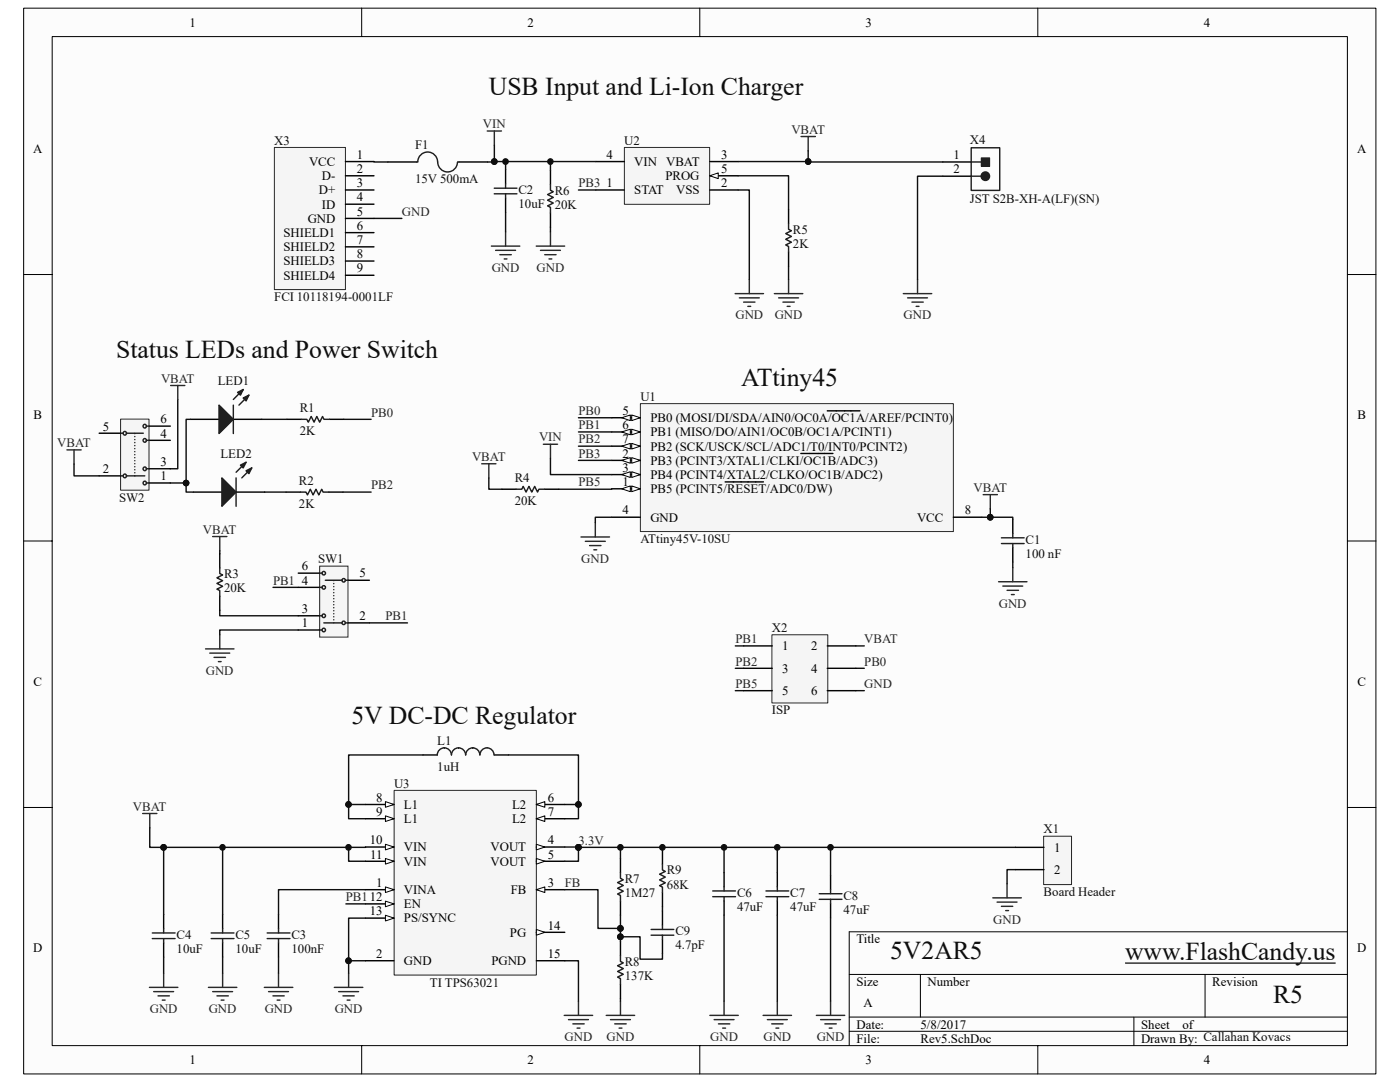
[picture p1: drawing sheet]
<svg xmlns="http://www.w3.org/2000/svg" width="279mm" height="216mm" viewBox="0 0 279 216" stroke-linecap="round" stroke-linejoin="round" font-family="sans-serif">
<path d="M4.7 1.7h269.9v212.6h-269.9z" fill="#fcfcfc"/>
<path d="M4.7 1.6h269.9v212.7h-269.9z" fill="none" stroke="#000" stroke-width=".2"/>
<path d="M10.4 7.3h258.5v201.3h-258.5z" fill="#fcfcfc"/>
<g fill="none" stroke="#000" stroke-width=".2">
<path d="M10.4 7.3h258.5v201.3h-258.5zM72.2 1.6v5.7M139.7 1.6v5.7M207.1 1.6v5.7M4.7 54.8h5.7M268.9 54.8h5.7M4.7 107.9h5.7M268.9 107.9h5.7M4.7 161.1h5.7M268.9 161.1h5.7M169.5 194.4h99.4M183.7 194.4v8.5"/>
<path d="M240.5 194.4v8.5M268.9 185.9h-99.4v22.7M72.2 208.6v5.7M139.7 208.6v5.7M169.5 202.9h99.4M169.5 205.8h99.4M207.1 208.6v5.7M226.3 202.9v5.7"/>
</g>
<path d="M127.8 80.6h62.5v25.5h-62.5z" fill="#f5f5f5"/>
<path d="M127.8 80.5h62.5v25.6h-62.5z" fill="none" stroke="#262626" stroke-width=".2"/>
<path d="M122.1 97.5h5.7" fill="none" stroke="#000" stroke-width=".28"/>
<g fill="#fcfcfc" stroke="#000" stroke-width=".2">
<path d="M126.1 97l1.7 .5-1.7 .6z"/>
<path d="M124.1 97.5l1.7-.5v1.1z"/>
</g>
<path d="M122.1 91.9h5.7M144.7 96.2h7.7" fill="none" stroke="#000" stroke-width=".28"/>
<g fill="#fcfcfc" stroke="#000" stroke-width=".2">
<path d="M126.1 91.3l1.7 .6-1.7 .5z"/>
<path d="M124.1 91.9l1.7-.6v1.1z"/>
</g>
<path d="M122.1 94.7h5.7M159.8 90.5h6.4" fill="none" stroke="#000" stroke-width=".28"/>
<g fill="#fcfcfc" stroke="#000" stroke-width=".2">
<path d="M126.1 94.1l1.7 .6-1.7 .6z"/>
<path d="M124.1 94.7l1.7-.6v1.2z"/>
</g>
<path d="M122.1 83.4h5.7M122.1 103.2h5.7" fill="none" stroke="#000" stroke-width=".28"/>
<g fill="#fcfcfc" stroke="#000" stroke-width=".2">
<path d="M126.1 82.8l1.7 .6-1.7 .5z"/>
<path d="M124.1 83.4l1.7-.6v1.1z"/>
</g>
<path d="M122.1 86.2h5.7M165.1 82h6.5" fill="none" stroke="#000" stroke-width=".28"/>
<g fill="#fcfcfc" stroke="#000" stroke-width=".2">
<path d="M126.1 85.6l1.7 .6-1.7 .6z"/>
<path d="M124.1 86.2l1.7-.6v1.2z"/>
</g>
<path d="M122.1 89h5.7" fill="none" stroke="#000" stroke-width=".28"/>
<g fill="#fcfcfc" stroke="#000" stroke-width=".2">
<path d="M126.1 88.5l1.7 .5-1.7 .6z"/>
<path d="M124.1 89l1.7-.5v1.1z"/>
</g>
<path d="M57.1 98.2h2.8M57.3 83.7h2.8M65.6 98.2h2.9M65.8 83.7h2.8M190.3 103.2h5.7M202.1 103.6v2.9M202.1 109.3v2.8" fill="none" stroke="#000" stroke-width=".28"/>
<path d="M59.9 98.2h1.2l.3 .6 .5-1.2 .6 1.2 .6-1.2 .5 1.2 .6-1.2 .3 .6h1.1M60.1 83.7h1.1l.3 .5 .6-1.1 .6 1.1 .5-1.1 .6 1.1 .6-1.1 .2 .6h1.2M199.9 107.3h4.5M199.9 108.5h4.5M202.1 106.5v.8M202.1 108.5v.8" fill="none" stroke="#1c1c1c" stroke-width=".28"/>
<g fill="none" stroke="#262626" stroke-width=".28">
<path d="M196.2 98.7h2.9M197.6 98.7v2.8M42.4 107.1h2.9M43.9 107.1v2.8M116 107.1h5.6M116.8 108h4M117.7 108.9h2.2M118.5 109.7h.6M118.8 104.3v2.8M199.3 116.1h5.7M200.1 116.9h4M201 117.8h2.3"/>
<path d="M201.8 118.6h.6M202.1 113.2v2.9M41 129.5h5.7M41.9 130.3h3.9M42.7 131.2h2.3M43.6 132h.5M43.9 126.6v2.9"/>
</g>
<g fill="none" stroke="#0e0e0e" stroke-width=".28">
<path d="M74.6 43.6h5.6M52.2 83.7h5.1M52.8 98.2h4.3M68.5 98.2h5.6M68.6 83.7h5.5M115.4 83.4h6.7M115.4 86.2h6.7M115.4 89h6.7M115.4 91.9h6.7M122.1 103.2h-3.3v1.1M197.6 101.5v1.7h-1.6M197.6 103.2h4.5v.4"/>
<path d="M202.1 112.1v1.1M146.7 128.9h1.7M146.7 133.3h1.7M146.7 137.8h1.7M170.8 128.9h1.7M170.8 133.3h1.7M170.8 137.8h1.7"/>
</g>
<circle cx="197.6" cy="103.2" r=".57" fill="#0e0e0e" stroke="#0e0e0e" stroke-width=".2"/>
<path d="M124.6 29.4h17v11.4h-17z" fill="#f5f5f5"/>
<path d="M124.6 29.4h17v11.4h-17z" fill="none" stroke="#262626" stroke-width=".2"/>
<path d="M118.9 32.2h5.7M118.9 37.9h5.7M141.6 32.2h5.7M141.6 35.1h5.7" fill="none" stroke="#000" stroke-width=".28"/>
<path d="M141.6 35.1l1.7-.6v1.1z" fill="#fcfcfc" stroke="#000" stroke-width=".2"/>
<g fill="none" stroke="#000" stroke-width=".28">
<path d="M141.6 37.9h5.7M38 83.7h5.7M38.6 98.2h5.7M46.6 83.7h5.6M47.1 98.2h5.7M84.4 150.6h2.9M98.6 150.6h2.9M32.7 182.5v2.8M32.7 188.1v2.9M44.4 182.5v2.8M44.4 188.1v2.9M55.6 182.5v2.8"/>
<path d="M55.6 188.1v2.9"/>
</g>
<g fill="none" stroke="#0e0e0e" stroke-width=".28">
<path d="M115.4 37.9h3.5M147.3 37.9h2.2v17.9M161.3 30.1v2.1M100.9 42.4v3.9M109.9 91.5v3.2h12.2M84.4 150.6h-14.8v9.9h3.3M101.5 150.6h13.9v9.9h-2.7M29.9 165.2v3.9h2.8M44.4 169.1v13.4M69.6 160.5v2.9h3.3M69.6 169.1v2.8h3.3M72.9 177.5h-17.3v5"/>
<path d="M72.9 169l-40.2 .1v13.4M115.4 160.5v2.9h-2.7M202.7 173.5h-1.7v2.8M32.7 191v3.2M44.4 191v3.2M55.6 191v3.2M69 180.4h3.9M72.9 191.7h-3.3v2.5M72.9 183.2h-3.3v8.5M112.7 191.7h2.7v8.1"/>
</g>
<g fill="none" stroke="#262626" stroke-width=".28">
<path d="M97.2 26.1h2.9M98.7 26.1v2.9M159.9 27.2h2.8M161.3 27.2v2.9M98.1 49.1h5.6M98.9 50h4M99.8 50.8h2.2M100.6 51.7h.6M100.9 46.3v2.8M146.7 58.6h5.7M147.6 59.4h3.9M149.5 55.8v2.8"/>
<path d="M154.5 58.6h5.7M155.4 59.4h4M157.4 55.8v2.8M180.3 58.6h5.6M181.1 59.4h4M183.1 55.8v2.8M148.4 60.3h2.3M149.2 61.1h.6M156.3 60.3h2.2M157.1 61.1h.6M182 60.3h2.3M182.8 61.1h.6"/>
<path d="M108.4 88.6h2.9M109.9 88.6v2.9M28.5 162.3h2.8M29.9 162.3v2.9M198.1 179.2h5.7M201 176.3v2.9M29.8 197h5.7M30.7 197.9h3.9M31.5 198.7h2.3M32.4 199.6h.6M32.7 194.2v2.8M41.6 197h5.7"/>
<path d="M42.4 197.9h4M43.3 198.7h2.3M44.1 199.6h.6M44.4 194.2v2.8M52.7 197h5.7M53.6 197.9h4M54.5 198.7h2.2M55.3 199.6h.6M55.6 194.2v2.8M66.7 197h5.7M67.6 197.9h4M68.4 198.7h2.3"/>
<path d="M69.3 199.6h.5M69.6 194.2v2.8M115.4 199.8v2.8M144.5 199.8v2.8M199 180h4M199.9 180.8h2.2M200.7 181.7h.6M112.6 202.6h5.7M113.5 203.5h3.9M114.3 204.3h2.3M115.2 205.1h.5M141.7 202.6h5.6"/>
<path d="M142.5 203.5h4M143.4 204.3h2.2M144.2 205.1h.6"/>
</g>
<g fill="#0e0e0e" stroke="#0e0e0e" stroke-width=".2">
<circle cx="115.4" cy="169.1" r=".57"/>
<circle cx="69.5" cy="191.7" r=".56"/>
<circle cx="69.5" cy="160.5" r=".56"/>
<circle cx="115.4" cy="160.5" r=".56"/>
<circle cx="44.4" cy="169.1" r=".56"/>
<circle cx="32.6" cy="169.1" r=".57"/>
<circle cx="69.5" cy="169.1" r=".56"/>
<circle cx="161.3" cy="32.2" r=".56"/>
</g>
<g fill="none" stroke="#1c1c1c" stroke-width=".28">
<path d="M48.5 77.7l-1.9 2M49.7 78.8l-2 2M46.6 80.8v5.7M47.1 95.4v5.6M49.1 92.2l-2 2M50.2 93.4l-1.9 2M92.9 150.6a1.43 1.43 0 0 0-1.4-1.4 1.44 1.44 0 0 0-1.4 1.4 1.44 1.44 0 0 0-1.4-1.4 1.41 1.41 0 0 0-1.4 1.4M95.8 150.6a1.43 1.43 0 0 0-1.4-1.4 1.42 1.42 0 0 0-1.5 1.4M98.6 150.6a1.41 1.41 0 0 0-1.4-1.4 1.41 1.41 0 0 0-1.4 1.4M30.4 186.2h4.5M30.4 187.3h4.5M32.7 185.3v.9"/>
<path d="M32.7 187.3v.8M42.1 186.2h4.6M42.1 187.3h4.6M44.4 185.3v.9M44.4 187.3v.8M53.3 187.3h4.6M53.3 186.2h4.6M55.6 185.3v.9M55.6 187.3v.8"/>
</g>
<g fill="#1c1c1c" stroke="#1c1c1c" stroke-width=".28">
<path d="M43.7 80.8l2.9 2.9-2.9 2.8z"/>
<path d="M48.5 79.4l1.2-.6-.6 1.2z"/>
<path d="M47.4 78.3l1.1-.6-.5 1.1z"/>
<path d="M44.3 95.4l2.8 2.8-2.8 2.8z"/>
<path d="M49.1 93.9l1.1-.5-.5 1.1z"/>
<path d="M48 92.8l1.1-.6-.6 1.2z"/>
</g>
<path d="M54.8 29.4h14.1v28.4h-14.1z" fill="#f5f5f5"/>
<path d="M54.8 29.4h14.1v28.4h-14.1z" fill="none" stroke="#262626" stroke-width=".2"/>
<g fill="none" stroke="#000" stroke-width=".28">
<path d="M68.9 32.2h5.7M68.9 35.1h5.7M68.9 37.9h5.7M77.4 32.3h5.7M91.6 32.3h5.7M100.9 33.8v2.9M100.9 39.5v2.9M68.9 40.7h5.7M68.9 43.6h5.7M68.9 46.4h5.7M68.9 49.3h5.7M68.9 52.1h5.7"/>
<path d="M68.9 54.9h5.7"/>
</g>
<path d="M107 49.1h5.7M107.9 50h3.9M108.7 50.8h2.3M109.6 51.7h.5M109.9 46.3v2.8M13.4 89.8h2.8M14.8 89.8v2.8M96.1 92.5h2.9M97.6 92.5v2.9" fill="none" stroke="#262626" stroke-width=".28"/>
<path d="M83.1 32.3h.3M83.4 32.3a1.98 1.98 0 0 1 2-2 1.98 1.98 0 0 1 1.9 2M87.4 32.3a1.97 1.97 0 0 0 1.9 2 1.97 1.97 0 0 0 2-1.9M91.3 32.3h.3M98.6 38.7h4.6M98.6 37.5h4.6M100.9 36.7v.8M100.9 38.7v.8" fill="none" stroke="#1c1c1c" stroke-width=".28"/>
<path d="M74.6 32.2l2.8 .1M98.7 29v3.2h20.2M98.7 32.2l-1.4 .1M100.9 32.2v1.6M109.9 45.3v1M97.6 95.4v2.2h2.6M122.1 97.5l-10.6 .1M43.9 109.9v.6M43.9 121.8v1.1h15.6M59.5 125.7h-15.6v.9" fill="none" stroke="#0e0e0e" stroke-width=".28"/>
<g fill="#0e0e0e" stroke="#0e0e0e" stroke-width=".2">
<circle cx="98.6" cy="32.2" r=".57"/>
<circle cx="100.9" cy="32.2" r=".57"/>
</g>
<path d="M78.7 157.7h28.3v36.9h-28.3z" fill="#f5f5f5"/>
<path d="M78.7 157.7h28.3v36.9h-28.3z" fill="none" stroke="#262626" stroke-width=".2"/>
<path d="M72.9 160.5h5.7" fill="none" stroke="#000" stroke-width=".28"/>
<path d="M76.9 160l1.7 .5-1.7 .6z" fill="#fcfcfc" stroke="#000" stroke-width=".2"/>
<path d="M72.9 163.4h5.7" fill="none" stroke="#000" stroke-width=".28"/>
<path d="M76.9 162.8l1.7 .6-1.7 .5z" fill="#fcfcfc" stroke="#000" stroke-width=".2"/>
<path d="M72.9 177.5h5.7" fill="none" stroke="#000" stroke-width=".28"/>
<path d="M76.9 177l1.7 .5-1.7 .6z" fill="#fcfcfc" stroke="#000" stroke-width=".2"/>
<path d="M72.9 180.4h5.7" fill="none" stroke="#000" stroke-width=".28"/>
<path d="M76.9 179.8l1.7 .6-1.7 .5z" fill="#fcfcfc" stroke="#000" stroke-width=".2"/>
<path d="M72.9 183.2h5.7" fill="none" stroke="#000" stroke-width=".28"/>
<path d="M76.9 182.6l1.7 .6-1.7 .6z" fill="#fcfcfc" stroke="#000" stroke-width=".2"/>
<path d="M107 160.5h5.7M72.9 191.7h5.7" fill="none" stroke="#000" stroke-width=".28"/>
<path d="M107 160.5l1.7-.5v1.1z" fill="#fcfcfc" stroke="#000" stroke-width=".2"/>
<path d="M107 163.4h5.7" fill="none" stroke="#000" stroke-width=".28"/>
<path d="M107 163.4l1.7-.6v1.1z" fill="#fcfcfc" stroke="#000" stroke-width=".2"/>
<path d="M107 169h5.7" fill="none" stroke="#000" stroke-width=".28"/>
<path d="M107 168.5l1.7 .5-1.7 .6z" fill="#fcfcfc" stroke="#000" stroke-width=".2"/>
<path d="M107 171.9h5.7" fill="none" stroke="#000" stroke-width=".28"/>
<path d="M107 171.3l1.7 .6-1.7 .5z" fill="#fcfcfc" stroke="#000" stroke-width=".2"/>
<path d="M72.9 169h5.7" fill="none" stroke="#000" stroke-width=".28"/>
<path d="M76.9 168.5l1.7 .5-1.7 .6z" fill="#fcfcfc" stroke="#000" stroke-width=".2"/>
<path d="M72.9 171.9h5.7" fill="none" stroke="#000" stroke-width=".28"/>
<path d="M76.9 171.3l1.7 .6-1.7 .5z" fill="#fcfcfc" stroke="#000" stroke-width=".2"/>
<path d="M107 177.5h5.7" fill="none" stroke="#000" stroke-width=".28"/>
<path d="M107 177.5l1.7-.5v1.1z" fill="#fcfcfc" stroke="#000" stroke-width=".2"/>
<path d="M107 191.7h5.7M107 186h5.7" fill="none" stroke="#000" stroke-width=".28"/>
<path d="M107 185.5l1.7 .5-1.7 .6z" fill="#fcfcfc" stroke="#000" stroke-width=".2"/>
<g fill="none" stroke="#262626" stroke-width=".28">
<path d="M34.1 76.9h2.8M35.5 76.9v2.9M123.8 199.8v2.8M155.1 199.8v2.8M165.8 199.8v2.8M121 202.6h5.7M121.8 203.5h4M122.7 204.3h2.3M123.5 205.1h.6M152.3 202.6h5.7M153.1 203.5h4M154 204.3h2.3"/>
<path d="M154.9 205.1h.5M162.9 202.6h5.7M163.8 203.5h3.9M164.6 204.3h2.3M165.5 205.1h.6"/>
</g>
<path d="M109.9 32.2v1.8M157.4 53.1v2.7M35.5 79.8v13.7h-1.5M14.8 92.6v2.4h5M34 96.4h3.1v1.8h1.5M38 83.7h-.9v12.7M112.7 169l2.7 .1M202.7 169.1h-87.3v2.8h-2.7M123.8 199.2v.6M144.5 182.6v17.2M155.1 182.6v17.2M165.8 183.2v16.6" fill="none" stroke="#0e0e0e" stroke-width=".28"/>
<g fill="none" stroke="#000" stroke-width=".28">
<path d="M109.9 34v2.8M109.9 42.5v2.8M100.2 97.6h2.8M108.7 97.6h2.8M43.9 110.5v2.8M43.9 119v2.8M144.5 174.1v2.8M144.5 179.8v2.8M155.1 174.1v2.8M155.1 179.8v2.8M165.8 174.6v2.9M123.8 187.9v2.8"/>
<path d="M123.8 196.4v2.8M165.8 180.3v2.9"/>
</g>
<g fill="none" stroke="#1c1c1c" stroke-width=".28">
<path d="M109.9 36.8v1.2l.5 .2-1.1 .6 1.1 .6-1.1 .5 1.1 .6-1.1 .6 .6 .3v1.1M103 97.6h1.1l.3-.6 .6 1.2 .6-1.2 .5 1.2 .6-1.2 .6 1.2 .2-.6h1.2M43.9 113.3v1.1l.5 .3-1.1 .6 1.1 .6-1.1 .5 1.1 .6-1.1 .6 .6 .2v1.2M142.2 178.9h4.6M142.2 177.8h4.6M144.5 176.9v.9M144.5 178.9v.9M152.9 178.9h4.5M152.9 177.8h4.5M155.1 176.9v.9M155.1 178.9v.9M163.5 179.5h4.5"/>
<path d="M163.5 178.3h4.5M165.8 177.5v.8M165.8 179.5v.8M123.8 190.7v1.2l.6 .2-1.1 .6 1.1 .6-1.1 .5 1.1 .6-1.1 .6 .5 .3v1.1"/>
</g>
<g fill="#0e0e0e" stroke="#0e0e0e" stroke-width=".2">
<circle cx="115.4" cy="169.1" r=".57"/>
<circle cx="109.8" cy="32.2" r=".56"/>
<circle cx="37.1" cy="96.4" r=".56"/>
</g>
<path d="M154.1 126.7h11.1v13.6h-11.1z" fill="#f5f5f5"/>
<path d="M154.1 126.7h11.1v13.6h-11.1z" fill="none" stroke="#262626" stroke-width=".2"/>
<path d="M148.4 128.9h5.7M148.4 133.3h5.7M148.4 137.8h5.7M165.1 128.9h5.7M165.1 133.3h5.7M165.1 137.8h5.7" fill="none" stroke="#000" stroke-width=".28"/>
<path d="M208.3 166.9h5.5v9.6h-5.5z" fill="#f5f5f5"/>
<path d="M208.3 166.9h5.5v9.6h-5.5z" fill="none" stroke="#262626" stroke-width=".2"/>
<path d="M157.4 41.8v2.8M157.4 50.3v2.8M132.2 169.6v2.9M132.2 178.1v2.9M202.7 169.1h5.6M202.7 173.5h5.6M132.2 181.8v2.8M132.2 187.5v2.8" fill="none" stroke="#000" stroke-width=".28"/>
<path d="M147.3 35.1h10.1v6.7M54.5 117.2h5M73.7 124.3h7.6M132.2 169.1v.5M144.5 169.1v5M155.1 169.1v5M165.8 169.1v5.5M132.2 181v.8" fill="none" stroke="#0e0e0e" stroke-width=".28"/>
<path d="M157.4 44.6v1.2l.5 .2-1.1 .6 1.1 .6-1.1 .6 1.1 .5-1.1 .6 .6 .3v1.1M132.2 172.5v1.1l.6 .3-1.2 .5 1.2 .6-1.2 .6 1.2 .5-1.2 .6 .6 .3v1.1M129.9 186.6h4.6M129.9 185.5h4.6M132.2 184.6v.9M132.2 186.6v.9" fill="none" stroke="#1c1c1c" stroke-width=".28"/>
<g fill="#0e0e0e" stroke="#0e0e0e" stroke-width=".2">
<circle cx="165.7" cy="169.1" r=".57"/>
<circle cx="155.1" cy="169.1" r=".57"/>
<circle cx="144.5" cy="169.1" r=".57"/>
<circle cx="132.2" cy="169.1" r=".57"/>
</g>
<path d="M224.5 192.2h42.1" fill="none" stroke="#0e0e0e" stroke-width=".25"/>
<path d="M63.8 113h5.6v14.1h-5.6z" fill="#f5f5f5"/>
<path d="M63.8 113h5.6v14.1h-5.6z" fill="none" stroke="#262626" stroke-width=".2"/>
<g fill="none" stroke="#1c1c1c" stroke-width=".28">
<path d="M63.8 117.2h.5M63.8 114.4h.5M64.9 115.8h3.4M68.9 115.8h.5M63.8 125.7h.5M63.8 122.9h.5M64.6 124.3h3.7M68.9 124.3h.5"/>
<circle cx="64.6" cy="114.4" r=".35"/>
<circle cx="64.6" cy="117.2" r=".35"/>
<circle cx="68.6" cy="115.8" r=".35"/>
<circle cx="64.6" cy="125.7" r=".36"/>
<circle cx="64.6" cy="122.9" r=".36"/>
<circle cx="68.6" cy="124.3" r=".35"/>
</g>
<path d="M59.5 114.4h4.3M59.5 117.2h4.3M69.4 115.8h4.3M59.5 125.7h4.3M59.5 122.9h4.3M69.4 124.3h4.3" fill="none" stroke="#000" stroke-width=".28"/>
<path d="M66.6 124.3v-8.5" fill="none" stroke="#1c1c1c" stroke-width=".28" stroke-dasharray="0 .6"/>
<path d="M24.1 83.7h5.6v14.1h-5.6z" fill="#f5f5f5"/>
<path d="M24.1 83.6h5.6v14.2h-5.6z" fill="none" stroke="#262626" stroke-width=".2"/>
<g fill="none" stroke="#1c1c1c" stroke-width=".28">
<path d="M193.8 35.2h2M193.8 32.3h2M24.1 95h.5M24.1 86.4h.5M25.2 95h3.7M25.2 86.4h3.4M29.2 96.4h.5M29.2 93.5h.5M29.2 87.9h.5M29.2 85h.5"/>
<circle cx="24.9" cy="86.5" r=".36"/>
<circle cx="24.9" cy="95" r=".36"/>
<circle cx="28.9" cy="87.9" r=".36"/>
<circle cx="28.9" cy="96.4" r=".36"/>
<circle cx="28.9" cy="93.5" r=".36"/>
<circle cx="28.9" cy="85" r=".36"/>
</g>
<path d="M188.2 35.2h5.6M188.2 32.3h5.6M19.8 95h4.3M19.8 86.4h4.3M29.7 96.4h4.3M29.7 93.5h4.3M29.7 85h4.3M29.7 87.9h4.3" fill="none" stroke="#000" stroke-width=".28"/>
<path d="M26.9 95v-8.6" fill="none" stroke="#1c1c1c" stroke-width=".28" stroke-dasharray="0 .6"/>
<circle cx="196.6" cy="35.2" r=".84" fill="#1c1c1c" stroke="#1c1c1c" stroke-width=".28"/>
<path d="M195.9 31.5h1.6v1.7h-1.6z" fill="#1c1c1c"/>
<path d="M195.8 31.5h1.7v1.7h-1.7z" fill="none" stroke="#1c1c1c" stroke-width=".2"/>
<path d="M193.8 29.5h5.7v8.5h-5.7zM123.8 174.1v1.2l.6 .3-1.1 .5 1.1 .6-1.1 .5 1.1 .6-1.1 .6 .5 .3v1.1" fill="none" stroke="#1c1c1c" stroke-width=".28"/>
<path d="M147.3 32.2l40.9 .1M188.2 35.2h-5.1v20.6M112.7 177.5h6.6v7.8h4.5v-2.7M123.8 169.1v2.2M123.8 186.9v1M123.8 185.3v1.6h3.9v4.5h4.5v-1.1" fill="none" stroke="#0e0e0e" stroke-width=".28"/>
<g fill="#0e0e0e" stroke="#0e0e0e" stroke-width=".2">
<circle cx="161.3" cy="32.2" r=".56"/>
<circle cx="123.8" cy="185.3" r=".57"/>
<circle cx="123.8" cy="186.9" r=".57"/>
<circle cx="123.8" cy="169.1" r=".57"/>
</g>
<path d="M123.8 171.3v2.8M123.8 179.8v2.8" fill="none" stroke="#000" stroke-width=".28"/>
<g font-size="5.1" fill="#0e0e0e">
<text x="97.6" y="18.9">USB Input and Li-Ion Charger</text>
<text x="23.2" y="71.4">Status LEDs and Power Switch</text>
<text x="147.9" y="77">ATtiny45</text>
<text x="70.1" y="144.5">5V DC-DC Regulator</text>
<text x="177.7" y="191.3">5V2AR5</text>
<text x="224.5" y="191.6">www.FlashCandy.us</text>
<text x="254.1" y="200.1">R5</text>
</g>
<g font-size="2.6">
<text x="37.8" y="5.3">1</text>
<text x="105.3" y="5.3">2</text>
<text x="172.8" y="5.3">3</text>
<text x="240.2" y="5.3">4</text>
<text x="6.6" y="30.5">A</text>
<text x="61.7" y="33.1">VCC</text>
<text x="64.2" y="35.9">D-</text>
<text x="71.2" y="31.7">1</text>
<text x="71.2" y="34.5">2</text>
<text x="121" y="31.7">4</text>
<text x="126.6" y="33.1">VIN</text>
<text x="132.8" y="35.9">PROG</text>
<text x="132.9" y="33.1">VBAT</text>
<text x="143.9" y="34.5">5</text>
<text x="143.9" y="31.7">3</text>
<text x="190.3" y="34.6">2</text>
<text x="190.3" y="31.8">1</text>
<text x="270.8" y="30.5">A</text>
<text x="63.6" y="38.8">D+</text>
<text x="64.2" y="41.6">ID</text>
<text x="71.2" y="40.2">4</text>
<text x="71.2" y="37.4">3</text>
<text x="121" y="37.4">1</text>
<text x="126.6" y="38.8">STAT</text>
<text x="134.9" y="38.8">VSS</text>
<text x="143.9" y="37.4">2</text>
<text x="56.6" y="47.3">SHIELD1</text>
<text x="61.4" y="44.4">GND</text>
<text x="71.2" y="45.9">6</text>
<text x="71.2" y="43">5</text>
<text x="56.6" y="50.1">SHIELD2</text>
<text x="56.6" y="52.9">SHIELD3</text>
<text x="71.2" y="48.7">7</text>
<text x="71.2" y="51.5">8</text>
<text x="56.6" y="55.8">SHIELD4</text>
<text x="71.2" y="54.4">9</text>
<text x="6.7" y="83.7">B</text>
<text x="124.2" y="82.8">5</text>
<text x="270.9" y="83.7">B</text>
<text x="20.5" y="85.9">5</text>
<text x="32" y="84.5">6</text>
<text x="32" y="87.3">4</text>
<text x="124.2" y="85.6">6</text>
<text x="124.2" y="88.5">7</text>
<text x="129.8" y="84.2">PB0 (MOSI/DI/SDA/AIN0/OC0A/OC1A/AREF/PCINT0)</text>
<text x="129.8" y="87.1">PB1 (MISO/DO/AIN1/OC0B/OC1A/PCINT1)</text>
<text x="129.8" y="89.9">PB2 (SCK/USCK/SCL/ADC1/T0/INT0/PCINT2)</text>
<text x="20.5" y="94.4">2</text>
<text x="32" y="95.8">1</text>
<text x="32" y="93">3</text>
<text x="124.2" y="91.3">2</text>
<text x="124.2" y="94.1">3</text>
<text x="129.8" y="92.7">PB3 (PCINT3/XTAL1/CLKI/OC1B/ADC3)</text>
<text x="129.8" y="95.6">PB4 (PCINT4/XTAL2/CLKO/OC1B/ADC2)</text>
<text x="124.2" y="97">1</text>
<text x="129.8" y="98.4">PB5 (PCINT5/RESET/ADC0/DW)</text>
<text x="124.2" y="102.7">4</text>
<text x="129.8" y="104.1">GND</text>
<text x="183" y="104.1">VCC</text>
<text x="192.6" y="102.7">8</text>
<text x="60.2" y="113.8">6</text>
<text x="60.2" y="116.6">4</text>
<text x="71.7" y="115.2">5</text>
<text x="60.2" y="125.2">1</text>
<text x="60.2" y="122.3">3</text>
<text x="71.7" y="123.7">2</text>
<text x="156.1" y="129.8">1</text>
<text x="161.9" y="129.8">2</text>
<text x="6.7" y="136.8">C</text>
<text x="156.1" y="134.2">3</text>
<text x="161.9" y="134.2">4</text>
<text x="270.9" y="136.8">C</text>
<text x="156.1" y="138.7">5</text>
<text x="161.9" y="138.7">6</text>
<text x="75.1" y="160">8</text>
<text x="80.6" y="161.4">L1</text>
<text x="102.2" y="161.4">L2</text>
<text x="109.3" y="160">6</text>
<text x="75.1" y="162.8">9</text>
<text x="80.6" y="164.2">L1</text>
<text x="102.2" y="164.2">L2</text>
<text x="109.3" y="162.8">7</text>
<text x="73.8" y="168.5">10</text>
<text x="73.9" y="171.3">11</text>
<text x="80.6" y="169.9">VIN</text>
<text x="80.6" y="172.7">VIN</text>
<text x="97.9" y="169.9">VOUT</text>
<text x="97.9" y="172.7">VOUT</text>
<text x="109.3" y="168.5">4</text>
<text x="109.3" y="171.3">5</text>
<text x="210.4" y="169.9">1</text>
<text x="75.1" y="177">1</text>
<text x="80.6" y="178.4">VINA</text>
<text x="101.9" y="178.4">FB</text>
<text x="109.3" y="177">3</text>
<text x="210.4" y="174.4">2</text>
<text x="73.8" y="182.7">13</text>
<text x="80.6" y="181.3">EN</text>
<text x="80.6" y="184.1">PS/SYNC</text>
<text x="109.3" y="185.5">14</text>
<text x="6.6" y="190">D</text>
<text x="75.1" y="191.2">2</text>
<text x="101.8" y="186.9">PG</text>
<text x="109.3" y="191.2">15</text>
<text x="170.9" y="188.2">Title</text>
<text x="270.8" y="190">D</text>
<text x="80.6" y="192.6">GND</text>
<text x="98.1" y="192.6">PGND</text>
<text x="170.9" y="196.7">Size</text>
<text x="185.1" y="196.7">Number</text>
<text x="241.9" y="196.7">Revision</text>
<text x="172.3" y="201">A</text>
<text x="170.9" y="205.2">Date:</text>
<text x="170.9" y="208.1">File:</text>
<text x="183.7" y="208.1">Rev5.SchDoc</text>
<text x="183.7" y="205.2">5/8/2017</text>
<text x="227.7" y="208.1">Drawn By: Callahan Kovacs</text>
<text x="227.7" y="205.2">Sheet</text>
<text x="236" y="205.2">of</text>
<text x="37.8" y="212.3">1</text>
<text x="105.3" y="212.3">2</text>
<text x="172.8" y="212.3">3</text>
<text x="240.2" y="212.3">4</text>
</g>
<g font-size="2.6" fill="#0e0e0e">
<text x="54.7" y="28.9">X3</text>
<text x="82.8" y="29.8">F1</text>
<text x="124.6" y="28.9">U2</text>
<text x="193.5" y="28.7">X4</text>
<text x="82.8" y="36.6">15V 500mA</text>
<text x="103.5" y="38.7">C2</text>
<text x="103.5" y="41.5">10uF</text>
<text x="110.7" y="38.8">R6</text>
<text x="110.7" y="41.7">20K</text>
<text x="193.5" y="40.6">JST S2B-XH-A(LF)(SN)</text>
<text x="158.2" y="46.7">R5</text>
<text x="158.2" y="49.5">2K</text>
<text x="54.7" y="60">FCI 10118194-0001LF</text>
<text x="43.5" y="76.9">LED1</text>
<text x="59.8" y="82.3">R1</text>
<text x="127.8" y="80">U1</text>
<text x="59.8" y="86.8">2K</text>
<text x="44" y="91.4">LED2</text>
<text x="23.8" y="100.1">SW2</text>
<text x="59.7" y="96.8">R2</text>
<text x="59.7" y="101.3">2K</text>
<text x="102.7" y="96.2">R4</text>
<text x="102.7" y="100.8">20K</text>
<text x="63.5" y="112.4">SW1</text>
<text x="127.8" y="108.3">ATtiny45V-10SU</text>
<text x="204.7" y="108.5">C1</text>
<text x="204.7" y="111.3">100 nF</text>
<text x="44.7" y="115.3">R3</text>
<text x="44.7" y="118.1">20K</text>
<text x="154" y="126.1">X2</text>
<text x="154" y="142.6">ISP</text>
<text x="87.3" y="148.7">L1</text>
<text x="87.3" y="153.8">1uH</text>
<text x="78.6" y="157.1">U3</text>
<text x="208.3" y="166.3">X1</text>
<text x="124.7" y="176.1">R7</text>
<text x="124.7" y="179">1M27</text>
<text x="133.1" y="174.5">R9</text>
<text x="133.1" y="177.3">68K</text>
<text x="147.1" y="178.9">C6</text>
<text x="157.7" y="178.9">C7</text>
<text x="168.3" y="179.5">C8</text>
<text x="208.3" y="178.8">Board Header</text>
<text x="147.1" y="181.8">47uF</text>
<text x="157.7" y="181.8">47uF</text>
<text x="168.3" y="182.3">47uF</text>
<text x="35.2" y="187.3">C4</text>
<text x="35.2" y="190.1">10uF</text>
<text x="47" y="187.3">C5</text>
<text x="47" y="190.1">10uF</text>
<text x="58.2" y="187.3">C3</text>
<text x="58.2" y="190.1">100nF</text>
<text x="134.8" y="186.6">C9</text>
<text x="134.8" y="189.4">4.7pF</text>
<text x="85.8" y="197">TI TPS63021</text>
<text x="124.7" y="192.7">R8</text>
<text x="124.7" y="195.5">137K</text>
</g>
<g font-size="2.6" fill="#262626">
<text x="96.4" y="25.6">VIN</text>
<text x="157.9" y="26.7">VBAT</text>
<text x="115.4" y="37.4">PB3</text>
<text x="80.2" y="43">GND</text>
<text x="98.1" y="54.2">GND</text>
<text x="107.1" y="54.2">GND</text>
<text x="146.8" y="63.7">GND</text>
<text x="154.6" y="63.7">GND</text>
<text x="180.3" y="63.7">GND</text>
<text x="32.1" y="76.4">VBAT</text>
<text x="74.1" y="83.1">PB0</text>
<text x="115.4" y="82.8">PB0</text>
<text x="11.4" y="89.2">VBAT</text>
<text x="107.6" y="88.1">VIN</text>
<text x="115.4" y="85.6">PB1</text>
<text x="115.4" y="88.5">PB2</text>
<text x="94.2" y="92">VBAT</text>
<text x="115.4" y="91.3">PB3</text>
<text x="74.1" y="97.6">PB2</text>
<text x="115.4" y="97.1">PB5</text>
<text x="194.3" y="98.1">VBAT</text>
<text x="40.5" y="106.5">VBAT</text>
<text x="116" y="112.3">GND</text>
<text x="54.5" y="116.6">PB1</text>
<text x="76.9" y="123.7">PB1</text>
<text x="199.3" y="121.2">GND</text>
<text x="146.8" y="128.3">PB1</text>
<text x="172.5" y="128.3">VBAT</text>
<text x="41.1" y="134.6">GND</text>
<text x="146.8" y="132.8">PB2</text>
<text x="146.8" y="137.3">PB5</text>
<text x="172.5" y="137.3">GND</text>
<text x="172.5" y="132.8">PB0</text>
<text x="26.5" y="161.8">VBAT</text>
<text x="115.4" y="168.5">3.3V</text>
<text x="69" y="179.8">PB112</text>
<text x="112.7" y="177">FB</text>
<text x="198.2" y="184.3">GND</text>
<text x="29.9" y="202.1">GND</text>
<text x="41.7" y="202.1">GND</text>
<text x="52.8" y="202.1">GND</text>
<text x="66.8" y="202.1">GND</text>
<text x="112.7" y="207.7">GND</text>
<text x="121.1" y="207.7">GND</text>
<text x="141.8" y="207.7">GND</text>
<text x="152.4" y="207.7">GND</text>
<text x="163" y="207.7">GND</text>
</g>
</svg>
